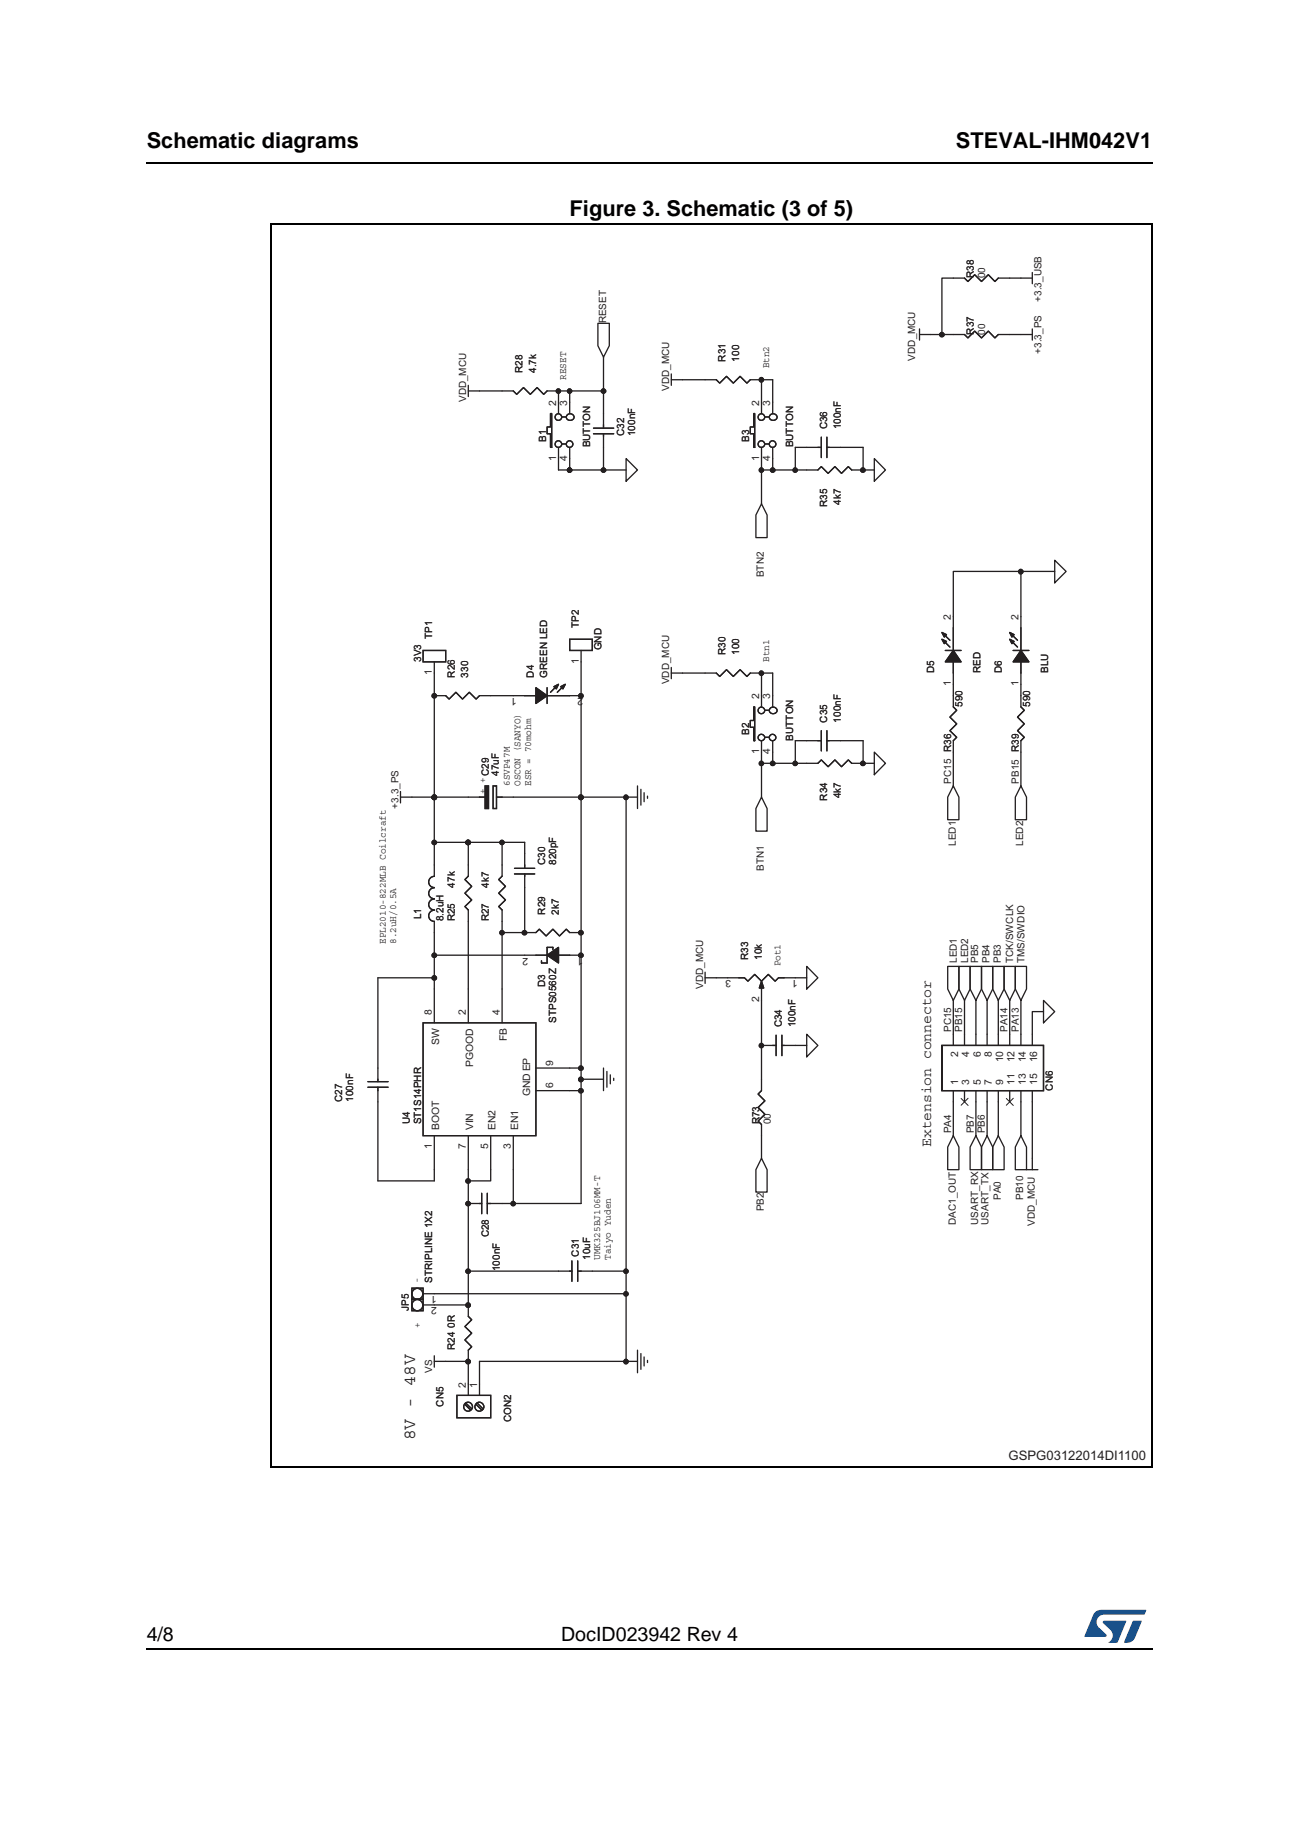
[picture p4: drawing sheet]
<svg xmlns="http://www.w3.org/2000/svg" width="210mm" height="297mm" viewBox="0 0 210 297" stroke-linecap="round" stroke-linejoin="round" font-family="sans-serif">
<path d="M23.6 26.2l.1 .2zM23.6 266.3l.1 .1z" fill="#000"/>
<path d="M23.7 26.3h162.6M23.7 266.4h162.6" fill="none" stroke="#000" stroke-width=".17"/>
<path d="M175.2 260h10v5.3h-10z" fill="#fff"/>
<g fill="#19518a">
<path d="M176.9 260.5l.2-.2 .8-.3 7.3 .1-.3 .7h-6.4a1.22 1.22 0 0 0-1.2 .8 1.22 1.22 0 0 0 .4 1.4l1 1 .1 .3-3.6 .1z"/>
<path d="M183.1 261.8h1.4l-.6 1.6a2.16 2.16 0 0 1-1.3 1.9h-.9l-.1-.1z"/>
<path d="M178.3 261.8h3.6l.1 .1-1.4 3.3-.2 .1h-1.3a1.43 1.43 0 0 0 .6-1.7l-1.4-1.4-.1-.2z"/>
</g>
<path d="M43.7 36.9h142.5v200h-142.5z" fill="#fff"/>
<path d="M101.2 128.8h1.8" fill="none" stroke="#231f20" stroke-width=".21"/>
<circle cx="101.1" cy="128.8" r=".35" fill="#231f20"/>
<g fill="none" stroke="#231f20" stroke-width=".21">
<path d="M93.9 106.9v5.5"/>
<circle cx="101.1" cy="128.8" r=".35"/>
</g>
<circle cx="93.9" cy="112.4" r=".35" fill="#231f20"/>
<g fill="none" stroke="#231f20" stroke-width=".21">
<path d="M70.2 108.7v3.7"/>
<circle cx="93.9" cy="112.4" r=".35"/>
</g>
<circle cx="70.2" cy="112.4" r=".35" fill="#231f20"/>
<g fill="none" stroke="#231f20" stroke-width=".21">
<path d="M72 219.9h3.7"/>
<circle cx="70.2" cy="112.4" r=".35"/>
</g>
<circle cx="75.6" cy="219.9" r=".36" fill="#231f20"/>
<g fill="none" stroke="#231f20" stroke-width=".21">
<path d="M75.7 136.1h5.4"/>
<circle cx="75.6" cy="219.9" r=".36"/>
</g>
<circle cx="75.6" cy="136.1" r=".35" fill="#231f20"/>
<g fill="none" stroke="#231f20" stroke-width=".21">
<path d="M70.2 136.1v3.6M93.9 128.8h7.3"/>
<circle cx="75.6" cy="136.1" r=".35"/>
</g>
<circle cx="93.9" cy="128.8" r=".36" fill="#231f20"/>
<g fill="none" stroke="#231f20" stroke-width=".21">
<path d="M79.3 188.9v1.8h-3.6"/>
<circle cx="93.9" cy="128.8" r=".36"/>
</g>
<circle cx="75.6" cy="190.8" r=".35" fill="#231f20"/>
<g fill="none" stroke="#231f20" stroke-width=".21">
<path d="M82.9 128.8h11M70.2 157.9v1.8M70.2 188.9v1.8M95.7 205.3h5.5v3.7"/>
<circle cx="75.6" cy="190.8" r=".35"/>
</g>
<circle cx="101.1" cy="209" r=".35" fill="#231f20"/>
<g fill="none" stroke="#231f20" stroke-width=".21">
<path d="M84.8 136.1v1.8M75.7 148.8v10.9M75.7 190.7v3.7M75.7 219.9v3.6"/>
<circle cx="101.1" cy="209" r=".35"/>
</g>
<circle cx="75.6" cy="194.4" r=".35" fill="#231f20"/>
<g fill="none" stroke="#231f20" stroke-width=".21">
<path d="M75.7 136.1v3.6"/>
<circle cx="75.6" cy="194.4" r=".35"/>
</g>
<circle cx="75.6" cy="136.1" r=".35" fill="#231f20"/>
<g fill="none" stroke="#231f20" stroke-width=".21">
<path d="M93.9 174.3v1.9M77.5 219.9v3.6"/>
<circle cx="75.6" cy="136.1" r=".35"/>
</g>
<circle cx="93.9" cy="174.4" r=".36" fill="#231f20"/>
<circle cx="93.9" cy="174.4" r=".36" fill="none" stroke="#231f20" stroke-width=".21"/>
<circle cx="93.9" cy="176.2" r=".35" fill="#231f20"/>
<g fill="none" stroke="#231f20" stroke-width=".21">
<path d="M70.2 128.8v7.3M93.9 172.5v1.8"/>
<circle cx="93.9" cy="176.2" r=".35"/>
</g>
<circle cx="70.2" cy="128.8" r=".36" fill="#231f20"/>
<g fill="none" stroke="#231f20" stroke-width=".21">
<path d="M93.9 150.6v3.7M92.1 172.5h1.8"/>
<circle cx="70.2" cy="128.8" r=".36"/>
</g>
<circle cx="93.9" cy="154.3" r=".35" fill="#231f20"/>
<g fill="none" stroke="#231f20" stroke-width=".21">
<path d="M81.1 136.1v3.6M82.9 188.9v5.5"/>
<circle cx="93.9" cy="154.3" r=".35"/>
</g>
<circle cx="82.9" cy="194.4" r=".35" fill="#231f20"/>
<g fill="none" stroke="#231f20" stroke-width=".21">
<path d="M81.1 136.1h3.7"/>
<circle cx="82.9" cy="194.4" r=".35"/>
</g>
<circle cx="81.1" cy="136.1" r=".35" fill="#231f20"/>
<g fill="none" stroke="#231f20" stroke-width=".21">
<path d="M79.3 112.4h3.6M81.1 150.6h3.7"/>
<circle cx="81.1" cy="136.1" r=".35"/>
</g>
<circle cx="84.7" cy="150.7" r=".35" fill="#231f20"/>
<circle cx="84.7" cy="150.7" r=".35" fill="none" stroke="#231f20" stroke-width=".21"/>
<circle cx="81.1" cy="150.7" r=".35" fill="#231f20"/>
<g fill="none" stroke="#231f20" stroke-width=".21">
<path d="M75.7 194.4v10.9"/>
<circle cx="81.1" cy="150.7" r=".35"/>
</g>
<circle cx="75.6" cy="205.3" r=".35" fill="#231f20"/>
<g fill="none" stroke="#231f20" stroke-width=".21">
<path d="M75.7 205.3h14.5M101.2 219.9h1.8"/>
<circle cx="75.6" cy="205.3" r=".35"/>
</g>
<circle cx="101.1" cy="219.9" r=".35" fill="#231f20"/>
<g fill="none" stroke="#231f20" stroke-width=".21">
<path d="M93.9 174.3h3.6M75.7 205.3v5.5"/>
<circle cx="101.1" cy="219.9" r=".35"/>
</g>
<circle cx="75.6" cy="210.8" r=".36" fill="#231f20"/>
<g fill="none" stroke="#231f20" stroke-width=".21">
<path d="M70.2 154.3v3.6M81.1 194.4h1.8"/>
<circle cx="75.6" cy="210.8" r=".36"/>
</g>
<circle cx="70.2" cy="154.3" r=".35" fill="#231f20"/>
<g fill="none" stroke="#231f20" stroke-width=".21">
<path d="M70.2 136.1h5.5"/>
<circle cx="70.2" cy="154.3" r=".35"/>
</g>
<circle cx="75.6" cy="136.1" r=".35" fill="#231f20"/>
<circle cx="75.6" cy="136.1" r=".35" fill="none" stroke="#231f20" stroke-width=".21"/>
<circle cx="70.2" cy="136.1" r=".35" fill="#231f20"/>
<g fill="none" stroke="#231f20" stroke-width=".21">
<path d="M66.6 128.8h3.6M93.9 128.8v21.8M92.1 176.2h1.8v18.2h-11M75.7 188.9v1.8M70.2 209h31"/>
<circle cx="70.2" cy="136.1" r=".35"/>
</g>
<circle cx="93.9" cy="128.8" r=".36" fill="#231f20"/>
<circle cx="93.9" cy="128.8" r=".36" fill="none" stroke="#231f20" stroke-width=".21"/>
<circle cx="93.9" cy="150.7" r=".35" fill="#231f20"/>
<g fill="none" stroke="#231f20" stroke-width=".21">
<path d="M93.9 112.4v16.4M70.2 128.8h5.5M70.2 150.6v3.7h14.6M81.1 148.8v10.9M70.2 210.8h5.5M101.2 209v10.9h-23.7"/>
<circle cx="93.9" cy="150.7" r=".35"/>
</g>
<circle cx="70.2" cy="128.8" r=".36" fill="#231f20"/>
<g fill="none" stroke="#231f20" stroke-width=".21">
<path d="M101.2 128.8v76.5"/>
<circle cx="70.2" cy="128.8" r=".36"/>
</g>
<circle cx="101.1" cy="205.3" r=".35" fill="#231f20"/>
<g fill="none" stroke="#231f20" stroke-width=".21">
<path d="M70.2 157.9h-9.1v14.6M84.8 143.4v7.2M61.1 178v12.7h9.1"/>
<circle cx="101.1" cy="205.3" r=".35"/>
</g>
<circle cx="70.2" cy="158" r=".35" fill="#231f20"/>
<g fill="none" stroke="#231f20" stroke-width=".21">
<path d="M70.2 112.4v16.4"/>
<circle cx="70.2" cy="158" r=".35"/>
</g>
<circle cx="70.2" cy="128.8" r=".36" fill="#231f20"/>
<g fill="none" stroke="#231f20" stroke-width=".21">
<path d="M93.9 154.3v18.2"/>
<circle cx="70.2" cy="128.8" r=".36"/>
</g>
<circle cx="93.9" cy="172.5" r=".35" fill="#231f20"/>
<g fill="none" stroke="#231f20" stroke-width=".21">
<path d="M115.7 157.9h1.9M128.5 157.9h1.9M123 161.6v12.7M128.5 168.9h1.9"/>
<circle cx="93.9" cy="172.5" r=".35"/>
</g>
<circle cx="123" cy="168.9" r=".35" fill="#231f20"/>
<g fill="none" stroke="#231f20" stroke-width=".21">
<path d="M128.5 123.3h1.9"/>
<circle cx="123" cy="168.9" r=".35"/>
</g>
<circle cx="128.5" cy="123.3" r=".35" fill="#231f20"/>
<g fill="none" stroke="#231f20" stroke-width=".21">
<path d="M123 108.7h1.9M128.5 119.6v3.7"/>
<circle cx="128.5" cy="123.3" r=".35"/>
</g>
<circle cx="123" cy="108.7" r=".35" fill="#231f20"/>
<g fill="none" stroke="#231f20" stroke-width=".21">
<path d="M139.5 123.3h1.8"/>
<circle cx="123" cy="108.7" r=".35"/>
</g>
<circle cx="139.4" cy="123.3" r=".35" fill="#231f20"/>
<g fill="none" stroke="#231f20" stroke-width=".21">
<path d="M123 121.5v1.8h1.9"/>
<circle cx="139.4" cy="123.3" r=".35"/>
</g>
<circle cx="124.9" cy="123.3" r=".35" fill="#231f20"/>
<circle cx="124.9" cy="123.3" r=".35" fill="none" stroke="#231f20" stroke-width=".21"/>
<circle cx="123" cy="123.3" r=".35" fill="#231f20"/>
<g fill="none" stroke="#231f20" stroke-width=".21">
<path d="M128.5 75.9h1.9M110.3 108.7h3.6M123 108.7v3.7M124.9 108.7v3.7M128.5 119.6h1.9M135.8 119.6h3.7v3.7M123 123.3v5.5M124.9 121.5v1.8h3.6"/>
<circle cx="123" cy="123.3" r=".35"/>
</g>
<circle cx="128.5" cy="75.9" r=".35" fill="#231f20"/>
<g fill="none" stroke="#231f20" stroke-width=".21">
<path d="M123 61.3h1.9M128.5 72.3v3.6"/>
<circle cx="128.5" cy="75.9" r=".35"/>
</g>
<circle cx="123" cy="61.3" r=".35" fill="#231f20"/>
<g fill="none" stroke="#231f20" stroke-width=".21">
<path d="M139.5 75.9h1.8"/>
<circle cx="123" cy="61.3" r=".35"/>
</g>
<circle cx="139.4" cy="75.9" r=".35" fill="#231f20"/>
<g fill="none" stroke="#231f20" stroke-width=".21">
<path d="M123 74.1v1.8h1.9"/>
<circle cx="139.4" cy="75.9" r=".35"/>
</g>
<circle cx="124.9" cy="75.9" r=".35" fill="#231f20"/>
<circle cx="124.9" cy="75.9" r=".35" fill="none" stroke="#231f20" stroke-width=".21"/>
<circle cx="123" cy="75.9" r=".35" fill="#231f20"/>
<g fill="none" stroke="#231f20" stroke-width=".21">
<path d="M90.2 74.1v1.8h1.9v-1.8M110.3 61.3h3.6M123 61.3v3.7M123 75.9v5.5M124.9 61.3v3.7M124.9 74.1v1.8h3.6M128.5 72.3h1.9M135.8 72.3h3.7v3.6"/>
<circle cx="123" cy="75.9" r=".35"/>
</g>
<circle cx="92" cy="75.9" r=".35" fill="#231f20"/>
<g fill="none" stroke="#231f20" stroke-width=".21">
<path d="M97.5 75.9h3.7"/>
<circle cx="92" cy="75.9" r=".35"/>
</g>
<circle cx="97.5" cy="75.9" r=".35" fill="#231f20"/>
<g fill="none" stroke="#231f20" stroke-width=".21">
<path d="M92.1 63.1h5.4"/>
<circle cx="97.5" cy="75.9" r=".35"/>
</g>
<circle cx="97.5" cy="63.2" r=".35" fill="#231f20"/>
<circle cx="97.5" cy="63.2" r=".35" fill="none" stroke="#231f20" stroke-width=".21"/>
<circle cx="92" cy="63.2" r=".35" fill="#231f20"/>
<g fill="none" stroke="#231f20" stroke-width=".21">
<path d="M90.2 63.1v1.9M92.1 63.1v1.9"/>
<circle cx="92" cy="63.2" r=".35"/>
</g>
<circle cx="90.2" cy="63.2" r=".35" fill="#231f20"/>
<g fill="none" stroke="#231f20" stroke-width=".21">
<path d="M97.5 63.1v3.7M97.5 72.3v3.6h-5.4"/>
<circle cx="90.2" cy="63.2" r=".35"/>
</g>
<circle cx="92" cy="75.9" r=".35" fill="#231f20"/>
<g fill="none" stroke="#231f20" stroke-width=".21">
<path d="M97.5 57.7v5.4M154 44.9h-1.8v9.1h1.8M163.2 54h1.8M163.2 44.9h1.8M77.5 63.1h3.6M90.2 63.1h1.9"/>
<circle cx="92" cy="75.9" r=".35"/>
</g>
<circle cx="152.2" cy="54.1" r=".35" fill="#231f20"/>
<g fill="none" stroke="#231f20" stroke-width=".21">
<path d="M150.4 54h1.8M165 92.3h-11v7.3M154 161.6v5.5M154 178v5.4M155.9 161.6v5.5M157.7 178v5.4M157.7 161.6v5.5M159.5 161.6v5.5M159.5 178v5.4M161.3 161.6v5.5M161.3 178v5.4M163.2 161.6v5.5"/>
<path d="M165 161.6v5.5M165 178v5.4M166.8 178v9.1M168.6 163.4h-1.8v3.7"/>
<circle cx="152.2" cy="54.1" r=".35"/>
</g>
<circle cx="164.9" cy="92.3" r=".35" fill="#231f20"/>
<g fill="none" stroke="#231f20" stroke-width=".21">
<path d="M96.6 52.2h1.9v3.6l-1 1.9-.9-1.9zM148.6 54h1.8M148.6 53.1v1.8M165 54h1.8M165 44.9h1.8M166.8 44v1.8M166.8 53.1v1.8M75.7 63.1h1.8M75.7 62.2v1.9M101.2 74.1l1.8 1.8-1.8 1.8zM108.5 60.4v1.8M108.5 61.3h1.8"/>
<path d="M141.3 74.1l1.8 1.8-1.8 1.8zM123 81.4l1 1.8v3.6h-1.9v-3.6zM170.4 92.3h-5.4v7.3M170.4 90.5l1.9 1.8-1.9 1.8zM108.5 108.7h1.8M108.5 107.8v1.8M113.9 108.7h1.8l.6 .6 1.1-1.1 1.1 1.1 1.1-1.1 1.1 1.1 .5-.6h1.8M152.8 105.1h2.5M154 101.4v3.7M154 106.9v1.8M154 110.5v1.9M165 110.5v1.9"/>
<path d="M64.7 128.8h1.9M64.7 127.8v1.9M103 126.9v3.7M103.6 127.5v2.5M104.1 128v1.5M104.6 128.6v.3M123 128.8l1 1.8v3.6h-1.9v-3.6zM141.3 121.5l1.8 1.8-1.8 1.8zM154 126.9l.9 1.9v3.6h-1.8v-3.6zM154 121.5v5.4M165 126.9l.9 1.9v3.6h-1.8v-3.6zM165 121.5v5.4"/>
<path d="M113.9 157.9h1.8M113.9 157v1.8M130.4 156.1l1.8 1.8-1.8 1.8zM153.1 156.1h1.8v3.6l-.9 1.9-.9-1.9zM154.9 156.1h1.9v3.6l-.9 1.9-1-1.9zM156.8 156.1h1.8v3.6l-.9 1.9-.9-1.9zM158.6 156.1h1.8v3.6l-.9 1.9-.9-1.9zM160.4 156.1h1.9v3.6l-1 1.9-.9-1.9zM162.3 156.1h1.8v3.6l-.9 1.9-.9-1.9zM164.1 156.1h1.8v3.6l-.9 1.9-.9-1.9zM97.5 172.5v3.7M98.1 173.1v2.5"/>
<path d="M98.6 173.6v1.5M99.2 174.2v.3M130.4 167.1l1.8 1.8-1.8 1.8zM168.6 161.6l1.8 1.8-1.8 1.8zM123 183.4v3.7M123 187.1l1 1.8v3.6h-1.9v-3.6zM154 183.4l.9 1.9v3.6h-1.8v-3.6zM157.7 183.4l.9 1.9v3.6h-1.8v-3.6zM159.5 183.4l.9 1.9v3.6h-1.8v-3.6zM161.3 183.4l1 1.9v3.6h-1.9v-3.6zM165 183.4l.9 1.9v3.6h-1.8v-3.6zM165.9 188.9h1.8"/>
<path d="M166.8 187.1v1.8M70.2 219.9h1.8M70.2 219v1.8M103 218.1v3.6M103.6 218.6v2.6M104.1 219.2v1.4M104.6 219.7v.4"/>
<circle cx="164.9" cy="92.3" r=".35"/>
</g>
<path d="M154 105.1l1.3 1.8h-2.5z" fill="#231f20"/>
<path d="M154 105.1l1.3 1.8h-2.5z" fill="none" stroke="#231f20" stroke-width=".21"/>
<path d="M152.2 102.2l.7 .3-.3 .4z" fill="#231f20"/>
<path d="M152.2 102.2l.7 .3-.3 .4z" fill="none" stroke="#231f20" stroke-width=".21"/>
<path d="M152.2 103.3l.7 .3-.3 .4z" fill="#231f20"/>
<path d="M152.2 103.3l.7 .3-.3 .4zM152.4 103.4l1.1 1.1M152.4 102.3l1.1 1.1M152.8 105.1h2.5M154 101.4v3.7M154 106.9v1.8" fill="none" stroke="#231f20" stroke-width=".21"/>
<path d="M154 105.1l1.3 1.8h-2.5z" fill="#231f20"/>
<path d="M154 105.1l1.3 1.8h-2.5z" fill="none" stroke="#231f20" stroke-width=".21"/>
<path d="M152.2 102.2l.7 .3-.3 .4z" fill="#231f20"/>
<path d="M152.2 102.2l.7 .3-.3 .4z" fill="none" stroke="#231f20" stroke-width=".21"/>
<path d="M152.2 103.3l.7 .3-.3 .4z" fill="#231f20"/>
<path d="M154 99.6v1.8M152.2 103.3l.7 .3-.3 .4zM152.4 103.4l1.1 1.1M152.4 102.3l1.1 1.1M154 108.7v1.8" fill="none" stroke="#231f20" stroke-width=".21"/>
<path d="M123 158.5l.4 1.1h-.7z" fill="#231f20"/>
<path d="M119.4 157.9h.9l.6 .6 1.1-1.1 1 1.1 1.1-1.1 1.1 1.1 .6-.6h.9M123 158.5l.4 1.1h-.7zM123 159.4v.3" fill="none" stroke="#231f20" stroke-width=".21"/>
<path d="M123 158.5l.4 1.1h-.7z" fill="#231f20"/>
<g fill="none" stroke="#231f20" stroke-width=".21">
<path d="M154 54h1.9l.5 .6 1.1-1.1 1.1 1.1 1.1-1.1 1.1 1.1 .5-.6h1.9M84.8 112.4h1.8M88.4 112.4h3.7M88.4 111.1v2.5M84.8 150.6h1.8l.5-.5 1.1 1.1 1.1-1.1 1.1 1.1 1.1-1.1 .6 .5h1.8M117.6 157.9h2.7l.6 .6 1.1-1.1 1 1.1 1.1-1.1 1.1 1.1 .6-.6h2.7M123 158.5l.4 1.1h-.7zM123 159.4v2.2M73.8 225.4h5.5v3.6h-5.5zM75.1 226.8l.9 .9M75.3 226.6l.9 .9M75.7 223.5v1.9"/>
<path d="M76.9 226.8l.9 .9M77.1 226.6l.9 .9M77.5 223.5v1.9"/>
<circle cx="75.6" cy="227.2" r=".72"/>
<circle cx="77.5" cy="227.2" r=".73"/>
</g>
<path d="M86.6 111.1l1.8 1.3-1.8 1.2z" fill="#231f20"/>
<path d="M86.6 111.1l1.8 1.3-1.8 1.2z" fill="none" stroke="#231f20" stroke-width=".21"/>
<path d="M90.6 110.9l.7-.4-.3 .8z" fill="#231f20"/>
<path d="M90.6 110.9l.7-.4-.3 .8z" fill="none" stroke="#231f20" stroke-width=".21"/>
<path d="M89.5 110.9l.7-.4-.3 .8z" fill="#231f20"/>
<path d="M84.8 112.4h1.8M88.4 111.1v2.5M88.4 112.4h3.7M89.5 110.9l.7-.4-.3 .8zM90.1 110.7l-1.1 1.1M91.2 110.7l-1.1 1.1" fill="none" stroke="#231f20" stroke-width=".21"/>
<path d="M86.6 111.1l1.8 1.3-1.8 1.2z" fill="#231f20"/>
<path d="M86.6 111.1l1.8 1.3-1.8 1.2z" fill="none" stroke="#231f20" stroke-width=".21"/>
<path d="M90.6 110.9l.7-.4-.3 .8z" fill="#231f20"/>
<path d="M90.6 110.9l.7-.4-.3 .8z" fill="none" stroke="#231f20" stroke-width=".21"/>
<path d="M89.5 110.9l.7-.4-.3 .8z" fill="#231f20"/>
<g fill="none" stroke="#231f20" stroke-width=".21">
<path d="M154 44.9h1.9l.5 .6 1.1-1.1 1.1 1.1 1.1-1.1 1.1 1.1 .5-.6h1.9M81.1 63.1h1.8l.6 .6 1.1-1.1 1.1 1.1 1.1-1.1 1.1 1.1 .5-.6h1.8M121.8 66.8h.2v5.5h-.2v-2.2h-.6v-1.1h.6zM123 65v1.8M123 72.3v1.8M123.6 67.3h.7M123.6 71.7h.7M124.5 67a.57 .57 0 0 1 .9 0 .57 .57 0 0 1-.2 .9 .58 .58 0 0 1-.7-.1 .58 .58 0 0 1-.1-.6zM124.9 65v1.8M124.9 72.3v1.8M68.4 105.1h3.6v1.8h-3.6zM70.2 112.4h1.8l.6 .5 1.1-1.1 1 1.1 1.1-1.1 1.1 1.1 .6-.5h1.8"/>
<path d="M70.2 106.9v1.8M82.9 112.4h1.9M89.5 110.9l.7-.4-.3 .8zM90.1 110.7l-1.1 1.1M91.2 110.7l-1.1 1.1M92.1 112.4h1.8M163.7 105.1h2.6M165 101.4v3.7M165 106.9v1.8M70.2 139.7v1.8M130.4 123.3h1.8l.5-.6 1.1 1.1 1.1-1.1 1.1 1.1 1.1-1.1 .5 .6h1.9M70.2 143.4a.9 .9 0 0 0-.9 .9 .9 .9 0 0 0 .9 .9 .89 .89 0 0 0-.9 .9 .89 .89 0 0 0 .9 .9"/>
<path d="M70.2 141.6a.9 .9 0 0 0-.9 .9 .9 .9 0 0 0 .9 .9M70.2 147a.91 .91 0 0 0-.9 .9 .91 .91 0 0 0 .9 .9v1.8M75.7 210.8v1.8l.5 .6-1.1 1.1 1.1 1-1.1 1.1 1.1 1.1-.5 .6v1.8"/>
<circle cx="123" cy="71.7" r=".54"/>
<circle cx="123" cy="67.4" r=".54"/>
<circle cx="124.8" cy="71.7" r=".54"/>
</g>
<path d="M165 105.1l1.3 1.8h-2.6z" fill="#231f20"/>
<path d="M165 105.1l1.3 1.8h-2.6z" fill="none" stroke="#231f20" stroke-width=".21"/>
<path d="M163.2 102.2l.7 .3-.4 .4z" fill="#231f20"/>
<path d="M163.2 102.2l.7 .3-.4 .4z" fill="none" stroke="#231f20" stroke-width=".21"/>
<path d="M163.2 103.3l.7 .3-.4 .4z" fill="#231f20"/>
<path d="M163.2 103.3l.7 .3-.4 .4zM163.3 103.4l1.1 1.1M163.3 102.3l1.1 1.1M163.7 105.1h2.6M165 101.4v3.7M165 106.9v1.8" fill="none" stroke="#231f20" stroke-width=".21"/>
<path d="M165 105.1l1.3 1.8h-2.6z" fill="#231f20"/>
<path d="M165 105.1l1.3 1.8h-2.6z" fill="none" stroke="#231f20" stroke-width=".21"/>
<path d="M163.2 102.2l.7 .3-.4 .4z" fill="#231f20"/>
<path d="M163.2 102.2l.7 .3-.4 .4z" fill="none" stroke="#231f20" stroke-width=".21"/>
<path d="M163.2 103.3l.7 .3-.4 .4z" fill="#231f20"/>
<g fill="none" stroke="#231f20" stroke-width=".21">
<path d="M89 66.8h.1v5.5h-.1v-2.2h-.6v-1.1h.6zM90.2 65v1.8M90.2 72.3v1.8M90.8 67.3h.7M90.8 71.7h.7M91.7 67a.57 .57 0 0 1 .9 0 .57 .57 0 0 1-.2 .9 .58 .58 0 0 1-.7-.1 .58 .58 0 0 1-.1-.6zM92.1 65v1.8M92.1 72.3v1.8M130.4 72.3h2.3M132.7 70.6v3.3M133.6 70.6v3.3M133.6 72.3h2.2"/>
<path d="M165 99.6v1.8M92.1 103.3h3.6v1.8h-3.6zM93.9 105.1v1.8M121.8 114.2h.2v5.4h-.2v-2.1h-.6v-1.1h.6zM123 112.4v1.8M123 119.6v1.9M123.6 114.7h.7M123.6 119.1h.7M124.5 114.4a.57 .57 0 0 1 .9 0 .57 .57 0 0 1-.2 .8 .58 .58 0 0 1-.7 0 .58 .58 0 0 1-.1-.6zM124.9 112.4v1.8M124.9 119.6v1.9M130.4 119.6h2.3"/>
<path d="M132.7 118v3.3M133.6 118v3.3M133.6 119.6h2.2M154 112.4v1.8l.6 .5-1.1 1.1 1.1 1.1-1.1 1.1 1.1 1.1-.6 .5v1.9M163.2 103.3l.7 .3-.4 .4zM163.3 103.4l1.1 1.1M163.3 102.3l1.1 1.1M165 108.7v1.8M75.7 139.7v1.8l-.6 .6 1.1 1.1-1.1 1.1 1.1 1.1-1.1 1 .6 .6v1.8M84.8 137.9v2.4M70.2 159.7v5.5M75.7 159.7v5.5"/>
<path d="M81.1 159.7v5.5M83.1 140.3h3.3M83.1 141.2h3.3M84.8 141.2v2.2M86.6 154.3h1.8M89.3 153h-.9v2.5h-.9M90.2 154.3h1.9M68.4 165.2h18.2v18.2h-18.2zM86.6 176.2h5.5M86.6 172.5h5.5M123 168.9h2.4M125.4 167.2v3.3"/>
<path d="M126.3 168.9h2.2M126.3 167.2v3.3M152.2 168.9h16.4v7.3h-16.4zM154 167.1v1.8M154 176.2v1.8M155.9 167.1v1.8M155.9 176.2v1.8M157.7 167.1v1.8M157.7 176.2v1.8M159.5 167.1v1.8M159.5 176.2v1.8M161.3 167.1v1.8"/>
<path d="M161.3 176.2v1.8M163.2 167.1v1.8M163.2 176.2v1.8M165 167.1v1.8M165 176.2v1.8M166.8 167.1v1.8M166.8 176.2v1.8M70.2 183.4v5.5M75.7 183.4v5.5M79.3 183.4v5.5M82.9 183.4v5.5"/>
<circle cx="90.2" cy="71.7" r=".54"/>
<circle cx="90.2" cy="67.4" r=".54"/>
<circle cx="92" cy="71.7" r=".54"/>
<circle cx="123" cy="119.1" r=".53"/>
<circle cx="123" cy="114.7" r=".54"/>
<circle cx="124.8" cy="119.1" r=".53"/>
</g>
<path d="M155.3 177.4l1.1 1.2M156.4 177.4l-1.1 1.1M162.6 177.4l1.1 1.2M163.7 177.4l-1.1 1.1" fill="none" stroke="#231f20" stroke-width=".16"/>
<path d="M88.4 154.3l1.8-1.3v2.5z" fill="#231f20"/>
<path d="M86.6 154.3h1.8M88.4 154.3l1.8-1.3v2.5zM89.3 153.4v-.4h-.9v2.5h-.9v-.3M90.2 154.3h1.9" fill="none" stroke="#231f20" stroke-width=".21"/>
<path d="M88.4 154.3l1.8-1.3v2.5z" fill="#231f20"/>
<g fill="none" stroke="#231f20" stroke-width=".21">
<path d="M95.9 69.2h3.3M95.9 70.1h3.3M97.5 66.8v2.4M97.5 70.1v2.2M113.9 61.3h1.8l.6 .6 1.1-1.1 1.1 1.1 1.1-1.1 1.1 1.1 .5-.6h1.8M165 112.4v1.8l.5 .5-1.1 1.1 1.1 1.1-1.1 1.1 1.1 1.1-.5 .5v1.9M77.5 128.8h.9M79.7 126.9h.5v3.7h-.5zM80.2 128.8h.9M81.1 139.7v1.8l-.5 .6 1.1 1.1-1.1 1.1 1.1 1.1-1.1 1 .5 .6v1.8M84.8 154.3h1.8M87.5 155.2v.3"/>
<path d="M88.4 154.3l1.8-1.3v2.5zM89.3 153v.4M92.1 154.3h1.8M59.4 175.6h3.3M59.4 174.7h3.3M61.1 172.5v2.2M61.1 175.6v2.4M123 174.3v1.9l-.5 .5 1.1 1.1-1.1 1.1 1.1 1.1-1.1 1.1 .5 .5v1.8M75.7 194.4h2.1M77.8 192.7v3.3M78.7 194.4h2.4M78.7 192.7v3.3"/>
<path d="M66.6 209.9h1.8v1.8h-1.8zM66.6 208.1h1.8v1.8h-1.8zM68.4 209h1.8M68.4 210.8h1.8M90.2 205.3h2.2M92.4 203.7v3.3M93.3 205.3h2.4M93.3 203.7v3.3"/>
<circle cx="67.4" cy="209" r=".89"/>
<circle cx="67.4" cy="210.8" r=".9"/>
</g>
<path d="M78.4 126.9h.5v3.7h-.5z" fill="#231f20"/>
<path d="M77.5 128.8h.9M78.4 126.9h.5v3.7h-.5zM79.7 126.9h.5v3.7h-.5zM80.2 128.8h.9" fill="none" stroke="#231f20" stroke-width=".21"/>
<path d="M78.4 126.9h.5v3.7h-.5z" fill="#231f20"/>
<path d="M130.4 75.9h1.8l.5-.5 1.1 1.1 1.1-1.1 1.1 1.1 1.1-1.1 .5 .5h1.9M75.7 128.8h1.8M78.4 126.9h.5v3.7h-.5zM81.1 128.8h1.8" fill="none" stroke="#231f20" stroke-width=".21"/>
<circle cx="101.1" cy="128.8" r=".35" fill="#231f20"/>
<circle cx="101.1" cy="128.8" r=".35" fill="none" stroke="#231f20" stroke-width=".21"/>
<circle cx="93.9" cy="112.4" r=".35" fill="#231f20"/>
<circle cx="93.9" cy="112.4" r=".35" fill="none" stroke="#231f20" stroke-width=".21"/>
<circle cx="70.2" cy="112.4" r=".35" fill="#231f20"/>
<circle cx="70.2" cy="112.4" r=".35" fill="none" stroke="#231f20" stroke-width=".21"/>
<circle cx="75.6" cy="219.9" r=".36" fill="#231f20"/>
<circle cx="75.6" cy="219.9" r=".36" fill="none" stroke="#231f20" stroke-width=".21"/>
<circle cx="75.6" cy="136.1" r=".35" fill="#231f20"/>
<circle cx="75.6" cy="136.1" r=".35" fill="none" stroke="#231f20" stroke-width=".21"/>
<circle cx="93.9" cy="128.8" r=".36" fill="#231f20"/>
<circle cx="93.9" cy="128.8" r=".36" fill="none" stroke="#231f20" stroke-width=".21"/>
<circle cx="75.6" cy="190.8" r=".35" fill="#231f20"/>
<circle cx="75.6" cy="190.8" r=".35" fill="none" stroke="#231f20" stroke-width=".21"/>
<circle cx="101.1" cy="209" r=".35" fill="#231f20"/>
<circle cx="101.1" cy="209" r=".35" fill="none" stroke="#231f20" stroke-width=".21"/>
<circle cx="75.6" cy="194.4" r=".35" fill="#231f20"/>
<circle cx="75.6" cy="194.4" r=".35" fill="none" stroke="#231f20" stroke-width=".21"/>
<circle cx="75.6" cy="136.1" r=".35" fill="#231f20"/>
<circle cx="75.6" cy="136.1" r=".35" fill="none" stroke="#231f20" stroke-width=".21"/>
<circle cx="93.9" cy="174.4" r=".36" fill="#231f20"/>
<circle cx="93.9" cy="174.4" r=".36" fill="none" stroke="#231f20" stroke-width=".21"/>
<circle cx="93.9" cy="176.2" r=".35" fill="#231f20"/>
<circle cx="93.9" cy="176.2" r=".35" fill="none" stroke="#231f20" stroke-width=".21"/>
<circle cx="70.2" cy="128.8" r=".36" fill="#231f20"/>
<circle cx="70.2" cy="128.8" r=".36" fill="none" stroke="#231f20" stroke-width=".21"/>
<circle cx="93.9" cy="154.3" r=".35" fill="#231f20"/>
<circle cx="93.9" cy="154.3" r=".35" fill="none" stroke="#231f20" stroke-width=".21"/>
<circle cx="82.9" cy="194.4" r=".35" fill="#231f20"/>
<circle cx="82.9" cy="194.4" r=".35" fill="none" stroke="#231f20" stroke-width=".21"/>
<circle cx="81.1" cy="136.1" r=".35" fill="#231f20"/>
<circle cx="81.1" cy="136.1" r=".35" fill="none" stroke="#231f20" stroke-width=".21"/>
<circle cx="84.7" cy="150.7" r=".35" fill="#231f20"/>
<circle cx="84.7" cy="150.7" r=".35" fill="none" stroke="#231f20" stroke-width=".21"/>
<circle cx="81.1" cy="150.7" r=".35" fill="#231f20"/>
<circle cx="81.1" cy="150.7" r=".35" fill="none" stroke="#231f20" stroke-width=".21"/>
<circle cx="75.6" cy="205.3" r=".35" fill="#231f20"/>
<circle cx="75.6" cy="205.3" r=".35" fill="none" stroke="#231f20" stroke-width=".21"/>
<circle cx="101.1" cy="219.9" r=".35" fill="#231f20"/>
<circle cx="101.1" cy="219.9" r=".35" fill="none" stroke="#231f20" stroke-width=".21"/>
<circle cx="75.6" cy="210.8" r=".36" fill="#231f20"/>
<circle cx="75.6" cy="210.8" r=".36" fill="none" stroke="#231f20" stroke-width=".21"/>
<circle cx="70.2" cy="154.3" r=".35" fill="#231f20"/>
<circle cx="70.2" cy="154.3" r=".35" fill="none" stroke="#231f20" stroke-width=".21"/>
<circle cx="75.6" cy="136.1" r=".35" fill="#231f20"/>
<circle cx="75.6" cy="136.1" r=".35" fill="none" stroke="#231f20" stroke-width=".21"/>
<circle cx="70.2" cy="136.1" r=".35" fill="#231f20"/>
<circle cx="70.2" cy="136.1" r=".35" fill="none" stroke="#231f20" stroke-width=".21"/>
<circle cx="93.9" cy="128.8" r=".36" fill="#231f20"/>
<circle cx="93.9" cy="128.8" r=".36" fill="none" stroke="#231f20" stroke-width=".21"/>
<circle cx="93.9" cy="150.7" r=".35" fill="#231f20"/>
<circle cx="93.9" cy="150.7" r=".35" fill="none" stroke="#231f20" stroke-width=".21"/>
<circle cx="70.2" cy="128.8" r=".36" fill="#231f20"/>
<circle cx="70.2" cy="128.8" r=".36" fill="none" stroke="#231f20" stroke-width=".21"/>
<circle cx="101.1" cy="205.3" r=".35" fill="#231f20"/>
<circle cx="101.1" cy="205.3" r=".35" fill="none" stroke="#231f20" stroke-width=".21"/>
<circle cx="70.2" cy="158" r=".35" fill="#231f20"/>
<circle cx="70.2" cy="158" r=".35" fill="none" stroke="#231f20" stroke-width=".21"/>
<circle cx="70.2" cy="128.8" r=".36" fill="#231f20"/>
<circle cx="70.2" cy="128.8" r=".36" fill="none" stroke="#231f20" stroke-width=".21"/>
<circle cx="93.9" cy="172.5" r=".35" fill="#231f20"/>
<circle cx="93.9" cy="172.5" r=".35" fill="none" stroke="#231f20" stroke-width=".21"/>
<circle cx="123" cy="168.9" r=".35" fill="#231f20"/>
<circle cx="123" cy="168.9" r=".35" fill="none" stroke="#231f20" stroke-width=".21"/>
<circle cx="128.5" cy="123.3" r=".35" fill="#231f20"/>
<circle cx="128.5" cy="123.3" r=".35" fill="none" stroke="#231f20" stroke-width=".21"/>
<circle cx="123" cy="108.7" r=".35" fill="#231f20"/>
<circle cx="123" cy="108.7" r=".35" fill="none" stroke="#231f20" stroke-width=".21"/>
<circle cx="139.4" cy="123.3" r=".35" fill="#231f20"/>
<circle cx="139.4" cy="123.3" r=".35" fill="none" stroke="#231f20" stroke-width=".21"/>
<circle cx="124.9" cy="123.3" r=".35" fill="#231f20"/>
<circle cx="124.9" cy="123.3" r=".35" fill="none" stroke="#231f20" stroke-width=".21"/>
<circle cx="123" cy="123.3" r=".35" fill="#231f20"/>
<circle cx="123" cy="123.3" r=".35" fill="none" stroke="#231f20" stroke-width=".21"/>
<circle cx="128.5" cy="75.9" r=".35" fill="#231f20"/>
<circle cx="128.5" cy="75.9" r=".35" fill="none" stroke="#231f20" stroke-width=".21"/>
<circle cx="123" cy="61.3" r=".35" fill="#231f20"/>
<circle cx="123" cy="61.3" r=".35" fill="none" stroke="#231f20" stroke-width=".21"/>
<circle cx="139.4" cy="75.9" r=".35" fill="#231f20"/>
<circle cx="139.4" cy="75.9" r=".35" fill="none" stroke="#231f20" stroke-width=".21"/>
<circle cx="124.9" cy="75.9" r=".35" fill="#231f20"/>
<circle cx="124.9" cy="75.9" r=".35" fill="none" stroke="#231f20" stroke-width=".21"/>
<circle cx="123" cy="75.9" r=".35" fill="#231f20"/>
<circle cx="123" cy="75.9" r=".35" fill="none" stroke="#231f20" stroke-width=".21"/>
<circle cx="92" cy="75.9" r=".35" fill="#231f20"/>
<circle cx="92" cy="75.9" r=".35" fill="none" stroke="#231f20" stroke-width=".21"/>
<circle cx="97.5" cy="75.9" r=".35" fill="#231f20"/>
<circle cx="97.5" cy="75.9" r=".35" fill="none" stroke="#231f20" stroke-width=".21"/>
<circle cx="97.5" cy="63.2" r=".35" fill="#231f20"/>
<circle cx="97.5" cy="63.2" r=".35" fill="none" stroke="#231f20" stroke-width=".21"/>
<circle cx="92" cy="63.2" r=".35" fill="#231f20"/>
<circle cx="92" cy="63.2" r=".35" fill="none" stroke="#231f20" stroke-width=".21"/>
<circle cx="90.2" cy="63.2" r=".35" fill="#231f20"/>
<circle cx="90.2" cy="63.2" r=".35" fill="none" stroke="#231f20" stroke-width=".21"/>
<circle cx="92" cy="75.9" r=".35" fill="#231f20"/>
<circle cx="92" cy="75.9" r=".35" fill="none" stroke="#231f20" stroke-width=".21"/>
<circle cx="152.2" cy="54.1" r=".35" fill="#231f20"/>
<circle cx="152.2" cy="54.1" r=".35" fill="none" stroke="#231f20" stroke-width=".21"/>
<circle cx="164.9" cy="92.3" r=".35" fill="#231f20"/>
<circle cx="164.9" cy="92.3" r=".35" fill="none" stroke="#231f20" stroke-width=".21"/>
<path d="M43.8 36.2v200.7M43.8 36.2h142.4M186.1 36.2v200.8M43.7 236.9h142.4" fill="none" stroke="#000" stroke-width=".17"/>
<g font-size="3.5">
<text x="23.7" y="23.9">Schematic diagrams</text>
<text x="154.5" y="23.9">STEVAL-IHM042V1</text>
<text x="92" y="35">Figure 3. Schematic (3 of 5)</text>
</g>
<g font-size="3.2">
<text x="23.7" y="265.1">4/8</text>
<text x="90.7" y="265.1">DocID023942 Rev 4</text>
</g>
<text font-size="2.9" fill="#231f20" x="67.1" y="232.7" transform="rotate(-90 67.1 232.7)">8V - 48V</text>
<text font-size="2.4" fill="#231f20" x="150.5" y="185.3" transform="rotate(-90 150.5 185.3)">Extension connector</text>
<text font-size="2.1" fill="#231f20" x="163" y="235.9">GSPG03122014DI1100</text>
<g font-size="1.6" fill="#231f20">
<text x="157.3" y="44.9" transform="rotate(-90 157.3 44.9)">R38</text>
<text x="159.2" y="44.9" transform="rotate(-90 159.2 44.9)">00</text>
<text x="97.9" y="52.2" transform="rotate(-90 97.9 52.2)">RESET</text>
<text x="168.3" y="48.7" transform="rotate(-90 168.3 48.7)">+3.3_USB</text>
<text x="117.2" y="58.4" transform="rotate(-90 117.2 58.4)">R31</text>
<text x="119.4" y="58.4" transform="rotate(-90 119.4 58.4)">100</text>
<text x="124.3" y="59.5" transform="rotate(-90 124.3 59.5)">Btn2</text>
<text x="147.9" y="58.2" transform="rotate(-90 147.9 58.2)">VDD_MCU</text>
<text x="157.3" y="54" transform="rotate(-90 157.3 54)">R37</text>
<text x="159.2" y="54" transform="rotate(-90 159.2 54)">00</text>
<text x="168.3" y="57.1" transform="rotate(-90 168.3 57.1)">+3.3_PS</text>
<text x="75.3" y="65" transform="rotate(-90 75.3 65)">VDD_MCU</text>
<text x="84.4" y="60.2" transform="rotate(-90 84.4 60.2)">R28</text>
<text x="86.6" y="60.2" transform="rotate(-90 86.6 60.2)">4.7k</text>
<text x="89.9" y="65.5" transform="rotate(-90 89.9 65.5)">2</text>
<text x="91.5" y="61.3" transform="rotate(-90 91.5 61.3)">RESET</text>
<text x="91.7" y="65.5" transform="rotate(-90 91.7 65.5)">3</text>
<text x="108.1" y="63.1" transform="rotate(-90 108.1 63.1)">VDD_MCU</text>
<text x="122.7" y="65.5" transform="rotate(-90 122.7 65.5)">2</text>
<text x="124.5" y="65.5" transform="rotate(-90 124.5 65.5)">3</text>
<text x="88.3" y="71.4" transform="rotate(-90 88.3 71.4)">B1</text>
<text x="100.8" y="70.4" transform="rotate(-90 100.8 70.4)">C32</text>
<text x="102.7" y="70.5" transform="rotate(-90 102.7 70.5)">100nF</text>
<text x="121.1" y="71.4" transform="rotate(-90 121.1 71.4)">B3</text>
<text x="133.7" y="69.4" transform="rotate(-90 133.7 69.4)">C36</text>
<text x="135.8" y="69.4" transform="rotate(-90 135.8 69.4)">100nF</text>
<text x="89.9" y="74.4" transform="rotate(-90 89.9 74.4)">1</text>
<text x="91.7" y="74.4" transform="rotate(-90 91.7 74.4)">4</text>
<text x="95.4" y="72.3" transform="rotate(-90 95.4 72.3)">BUTTON</text>
<text x="122.7" y="74.4" transform="rotate(-90 122.7 74.4)">1</text>
<text x="124.5" y="74.4" transform="rotate(-90 124.5 74.4)">4</text>
<text x="128.2" y="72.3" transform="rotate(-90 128.2 72.3)">BUTTON</text>
<text x="133.7" y="81.9" transform="rotate(-90 133.7 81.9)">R35</text>
<text x="135.8" y="81.6" transform="rotate(-90 135.8 81.6)">4k7</text>
<text x="123.4" y="93.2" transform="rotate(-90 123.4 93.2)">BTN2</text>
<text x="93.5" y="101.4" transform="rotate(-90 93.5 101.4)">TP2</text>
<text x="153.7" y="100.2" transform="rotate(-90 153.7 100.2)">2</text>
<text x="164.6" y="100.2" transform="rotate(-90 164.6 100.2)">2</text>
<text x="68" y="106.9" transform="rotate(-90 68 106.9)">3V3</text>
<text x="69.9" y="103.3" transform="rotate(-90 69.9 103.3)">TP1</text>
<text x="93.5" y="107.2" transform="rotate(-90 93.5 107.2)">1</text>
<text x="97.2" y="105.1" transform="rotate(-90 97.2 105.1)">GND</text>
<text x="117.2" y="105.8" transform="rotate(-90 117.2 105.8)">R30</text>
<text x="119.4" y="105.8" transform="rotate(-90 119.4 105.8)">100</text>
<text x="124.3" y="106.9" transform="rotate(-90 124.3 106.9)">Btn1</text>
<text x="69.8" y="109.1" transform="rotate(-90 69.8 109.1)">1</text>
<text x="73.5" y="109.5" transform="rotate(-90 73.5 109.5)">R26</text>
<text x="75.7" y="109.5" transform="rotate(-90 75.7 109.5)">330</text>
<text x="83.5" y="112.8" transform="rotate(-180 83.5 112.8)">1</text>
<text x="86.3" y="109.5" transform="rotate(-90 86.3 109.5)">D4</text>
<text x="88.4" y="109.5" transform="rotate(-90 88.4 109.5)">GREEN LED</text>
<text x="94.3" y="112.8" transform="rotate(-180 94.3 112.8)">2</text>
<text x="108.1" y="110.5" transform="rotate(-90 108.1 110.5)">VDD_MCU</text>
<text x="122.7" y="112.9" transform="rotate(-90 122.7 112.9)">2</text>
<text x="124.5" y="112.9" transform="rotate(-90 124.5 112.9)">3</text>
<text x="151" y="108.7" transform="rotate(-90 151 108.7)">D5</text>
<text x="153.7" y="110.9" transform="rotate(-90 153.7 110.9)">1</text>
<text x="158.4" y="108.7" transform="rotate(-90 158.4 108.7)">RED</text>
<text x="161.9" y="108.7" transform="rotate(-90 161.9 108.7)">D6</text>
<text x="164.6" y="110.9" transform="rotate(-90 164.6 110.9)">1</text>
<text x="169.4" y="108.7" transform="rotate(-90 169.4 108.7)">BLU</text>
<text x="121.1" y="118.7" transform="rotate(-90 121.1 118.7)">B2</text>
<text x="128.2" y="119.6" transform="rotate(-90 128.2 119.6)">BUTTON</text>
<text x="133.7" y="116.7" transform="rotate(-90 133.7 116.7)">C35</text>
<text x="135.8" y="116.7" transform="rotate(-90 135.8 116.7)">100nF</text>
<text x="155.5" y="114.2" transform="rotate(-90 155.5 114.2)">590</text>
<text x="166.5" y="114.2" transform="rotate(-90 166.5 114.2)">590</text>
<text x="79" y="125.3" transform="rotate(-90 79 125.3)">C29</text>
<text x="80.6" y="125.3" transform="rotate(-90 80.6 125.3)">47uF</text>
<text x="122.7" y="121.8" transform="rotate(-90 122.7 121.8)">1</text>
<text x="124.5" y="121.8" transform="rotate(-90 124.5 121.8)">4</text>
<text x="164.6" y="121.5" transform="rotate(-90 164.6 121.5)">R39</text>
<text x="64.4" y="130.6" transform="rotate(-90 64.4 130.6)">+3.3_PS</text>
<text x="78.4" y="128.2" transform="rotate(-90 78.4 128.2)">+ +</text>
<text x="82.4" y="126.9" transform="rotate(-90 82.4 126.9)">6SVP47M</text>
<text x="84.1" y="126.9" transform="rotate(-90 84.1 126.9)">OSCON (SANYO)</text>
<text x="85.8" y="126.9" transform="rotate(-90 85.8 126.9)">ESR = 70mohm</text>
<text x="133.7" y="129.3" transform="rotate(-90 133.7 129.3)">R34</text>
<text x="135.8" y="128.9" transform="rotate(-90 135.8 128.9)">4k7</text>
<text x="153.7" y="126.6" transform="rotate(-90 153.7 126.6)">PC15 R36</text>
<text x="164.6" y="126.6" transform="rotate(-90 164.6 126.6)">PB15</text>
<text x="154.4" y="136.6" transform="rotate(-90 154.4 136.6)">LED1</text>
<text x="165.4" y="136.6" transform="rotate(-90 165.4 136.6)">LED2</text>
<text x="73.5" y="143.4" transform="rotate(-90 73.5 143.4)">47k</text>
<text x="79" y="143.4" transform="rotate(-90 79 143.4)">4k7</text>
<text x="88.1" y="139.7" transform="rotate(-90 88.1 139.7)">C30</text>
<text x="89.9" y="139.7" transform="rotate(-90 89.9 139.7)">820pF</text>
<text x="123.4" y="140.6" transform="rotate(-90 123.4 140.6)">BTN1</text>
<text x="68" y="148.5" transform="rotate(-90 68 148.5)">L1</text>
<text x="71.7" y="148.8" transform="rotate(-90 71.7 148.8)">8.2uH</text>
<text x="73.5" y="148.8" transform="rotate(-90 73.5 148.8)">R25</text>
<text x="79" y="148.8" transform="rotate(-90 79 148.8)">R27</text>
<text x="88.1" y="147.7" transform="rotate(-90 88.1 147.7)">R29</text>
<text x="90.3" y="147.7" transform="rotate(-90 90.3 147.7)">2k7</text>
<text x="62.3" y="152.5" transform="rotate(-90 62.3 152.5)">EPL2010-822MLB Coilcraft</text>
<text x="64" y="152.5" transform="rotate(-90 64 152.5)">8.2uH/0.5A</text>
<text x="85.3" y="154.7" transform="rotate(-180 85.3 154.7)">2</text>
<text x="94.3" y="154.7" transform="rotate(-180 94.3 154.7)">1</text>
<text x="120.9" y="155" transform="rotate(-90 120.9 155)">R33</text>
<text x="123.1" y="155" transform="rotate(-90 123.1 155)">10k</text>
<text x="154.6" y="155.5" transform="rotate(-90 154.6 155.5)">LED1</text>
<text x="156.4" y="155.5" transform="rotate(-90 156.4 155.5)">LED2</text>
<text x="158.1" y="155.5" transform="rotate(-90 158.1 155.5)">PB5</text>
<text x="159.9" y="155.5" transform="rotate(-90 159.9 155.5)">PB4</text>
<text x="161.7" y="155.5" transform="rotate(-90 161.7 155.5)">PB3</text>
<text x="163.7" y="155.5" transform="rotate(-90 163.7 155.5)">TCK/SWCLK</text>
<text x="165.5" y="155.5" transform="rotate(-90 165.5 155.5)">TMS/SWDIO</text>
<text x="88.1" y="159.4" transform="rotate(-90 88.1 159.4)">D3</text>
<text x="113.6" y="159.7" transform="rotate(-90 113.6 159.7)">VDD_MCU</text>
<text x="118.1" y="158.3" transform="rotate(-180 118.1 158.3)">3</text>
<text x="122.7" y="161.9" transform="rotate(-90 122.7 161.9)">2</text>
<text x="126.1" y="156.1" transform="rotate(-90 126.1 156.1)">Pot1</text>
<text x="128.9" y="158.3" transform="rotate(-180 128.9 158.3)">1</text>
<text x="69.8" y="163.9" transform="rotate(-90 69.8 163.9)">8</text>
<text x="75.3" y="163.9" transform="rotate(-90 75.3 163.9)">2</text>
<text x="80.7" y="163.9" transform="rotate(-90 80.7 163.9)">4</text>
<text x="89.9" y="165.2" transform="rotate(-90 89.9 165.2)">STPS0560Z</text>
<text x="126.3" y="166" transform="rotate(-90 126.3 166)">C34</text>
<text x="128.5" y="166" transform="rotate(-90 128.5 166)">100nF</text>
<text x="153.7" y="166.7" transform="rotate(-90 153.7 166.7)">PC15</text>
<text x="155.5" y="166.7" transform="rotate(-90 155.5 166.7)">PB15</text>
<text x="162.8" y="166.7" transform="rotate(-90 162.8 166.7)">PA14</text>
<text x="164.6" y="166.7" transform="rotate(-90 164.6 166.7)">PA13</text>
<text x="71" y="168.8" transform="rotate(-90 71 168.8)">SW</text>
<text x="76.4" y="172.3" transform="rotate(-90 76.4 172.3)">PGOOD</text>
<text x="81.9" y="168.2" transform="rotate(-90 81.9 168.2)">FB</text>
<text x="89.4" y="172.1" transform="rotate(-90 89.4 172.1)">9</text>
<text x="154.8" y="170.7" transform="rotate(-90 154.8 170.7)">2</text>
<text x="156.6" y="170.7" transform="rotate(-90 156.6 170.7)">4</text>
<text x="158.5" y="170.7" transform="rotate(-90 158.5 170.7)">6</text>
<text x="160.3" y="170.7" transform="rotate(-90 160.3 170.7)">8</text>
<text x="162.1" y="171.6" transform="rotate(-90 162.1 171.6)">10</text>
<text x="163.9" y="171.6" transform="rotate(-90 163.9 171.6)">12</text>
<text x="165.7" y="171.6" transform="rotate(-90 165.7 171.6)">14</text>
<text x="167.6" y="171.6" transform="rotate(-90 167.6 171.6)">16</text>
<text x="55.3" y="178" transform="rotate(-90 55.3 178)">C27</text>
<text x="57.1" y="178" transform="rotate(-90 57.1 178)">100nF</text>
<text x="85.7" y="177.1" transform="rotate(-90 85.7 177.1)">GND EP</text>
<text x="89.4" y="175.8" transform="rotate(-90 89.4 175.8)">6</text>
<text x="154.8" y="175.3" transform="rotate(-90 154.8 175.3)">1</text>
<text x="156.6" y="175.3" transform="rotate(-90 156.6 175.3)">3</text>
<text x="158.5" y="175.3" transform="rotate(-90 158.5 175.3)">5</text>
<text x="160.3" y="175.3" transform="rotate(-90 160.3 175.3)">7</text>
<text x="162.1" y="175.3" transform="rotate(-90 162.1 175.3)">9</text>
<text x="163.9" y="175.3" transform="rotate(-90 163.9 175.3)">11</text>
<text x="165.7" y="175.3" transform="rotate(-90 165.7 175.3)">13</text>
<text x="167.6" y="175.3" transform="rotate(-90 167.6 175.3)">15</text>
<text x="170.1" y="176.2" transform="rotate(-90 170.1 176.2)">CN6</text>
<text x="66.2" y="181.6" transform="rotate(-90 66.2 181.6)">U4</text>
<text x="68" y="181.6" transform="rotate(-90 68 181.6)">ST1S14PHR</text>
<text x="69.8" y="185.6" transform="rotate(-90 69.8 185.6)">1</text>
<text x="71" y="182.5" transform="rotate(-90 71 182.5)">BOOT</text>
<text x="75.3" y="185.6" transform="rotate(-90 75.3 185.6)">7</text>
<text x="76.4" y="182.5" transform="rotate(-90 76.4 182.5)">VIN</text>
<text x="78.9" y="185.6" transform="rotate(-90 78.9 185.6)">5</text>
<text x="80.1" y="182.5" transform="rotate(-90 80.1 182.5)">EN2</text>
<text x="82.6" y="185.6" transform="rotate(-90 82.6 185.6)">3</text>
<text x="83.7" y="182.5" transform="rotate(-90 83.7 182.5)">EN1</text>
<text x="122.7" y="181.6" transform="rotate(-90 122.7 181.6)">R73</text>
<text x="124.5" y="181.6" transform="rotate(-90 124.5 181.6)">00</text>
<text x="153.7" y="183.1" transform="rotate(-90 153.7 183.1)">PA4</text>
<text x="157.3" y="183.1" transform="rotate(-90 157.3 183.1)">PB7</text>
<text x="159.1" y="183.1" transform="rotate(-90 159.1 183.1)">PB6</text>
<text x="123.4" y="195.7" transform="rotate(-90 123.4 195.7)">PB2</text>
<text x="154.4" y="197.8" transform="rotate(-90 154.4 197.8)">DAC1_OUT</text>
<text x="158.1" y="197.8" transform="rotate(-90 158.1 197.8)">USART_RX</text>
<text x="159.7" y="197.8" transform="rotate(-90 159.7 197.8)">USART_TX</text>
<text x="161.7" y="193.8" transform="rotate(-90 161.7 193.8)">PA0</text>
<text x="165.4" y="193.8" transform="rotate(-90 165.4 193.8)">PB10</text>
<text x="79" y="199.9" transform="rotate(-90 79 199.9)">C28</text>
<text x="93.5" y="203" transform="rotate(-90 93.5 203)">C31</text>
<text x="95.4" y="203.5" transform="rotate(-90 95.4 203.5)">10uF</text>
<text x="97" y="203.5" transform="rotate(-90 97 203.5)">UMK325BJ106MM-T</text>
<text x="98.7" y="203.5" transform="rotate(-90 98.7 203.5)">Taiyo Yuden</text>
<text x="167.2" y="198" transform="rotate(-90 167.2 198)">VDD_MCU</text>
<text x="67.8" y="207.2" transform="rotate(-90 67.8 207.2)">-</text>
<text x="69.9" y="207.2" transform="rotate(-90 69.9 207.2)">STRIPLINE 1X2</text>
<text x="70.6" y="209.4" transform="rotate(-180 70.6 209.4)">1</text>
<text x="80.8" y="205.3" transform="rotate(-90 80.8 205.3)">100nF</text>
<text x="66" y="211.7" transform="rotate(-90 66 211.7)">JP5</text>
<text x="67.8" y="214.4" transform="rotate(-90 67.8 214.4)">+</text>
<text x="70.6" y="211.2" transform="rotate(-180 70.6 211.2)">2</text>
<text x="73.5" y="214.4" transform="rotate(-90 73.5 214.4)">0R</text>
<text x="69.9" y="221.7" transform="rotate(-90 69.9 221.7)">VS</text>
<text x="73.5" y="218.1" transform="rotate(-90 73.5 218.1)">R24</text>
<text x="71.7" y="227.2" transform="rotate(-90 71.7 227.2)">CN5</text>
<text x="75.3" y="224.1" transform="rotate(-90 75.3 224.1)">2</text>
<text x="77.1" y="224.1" transform="rotate(-90 77.1 224.1)">1</text>
<text x="82.6" y="229.7" transform="rotate(-90 82.6 229.7)">CON2</text>
</g>
</svg>
